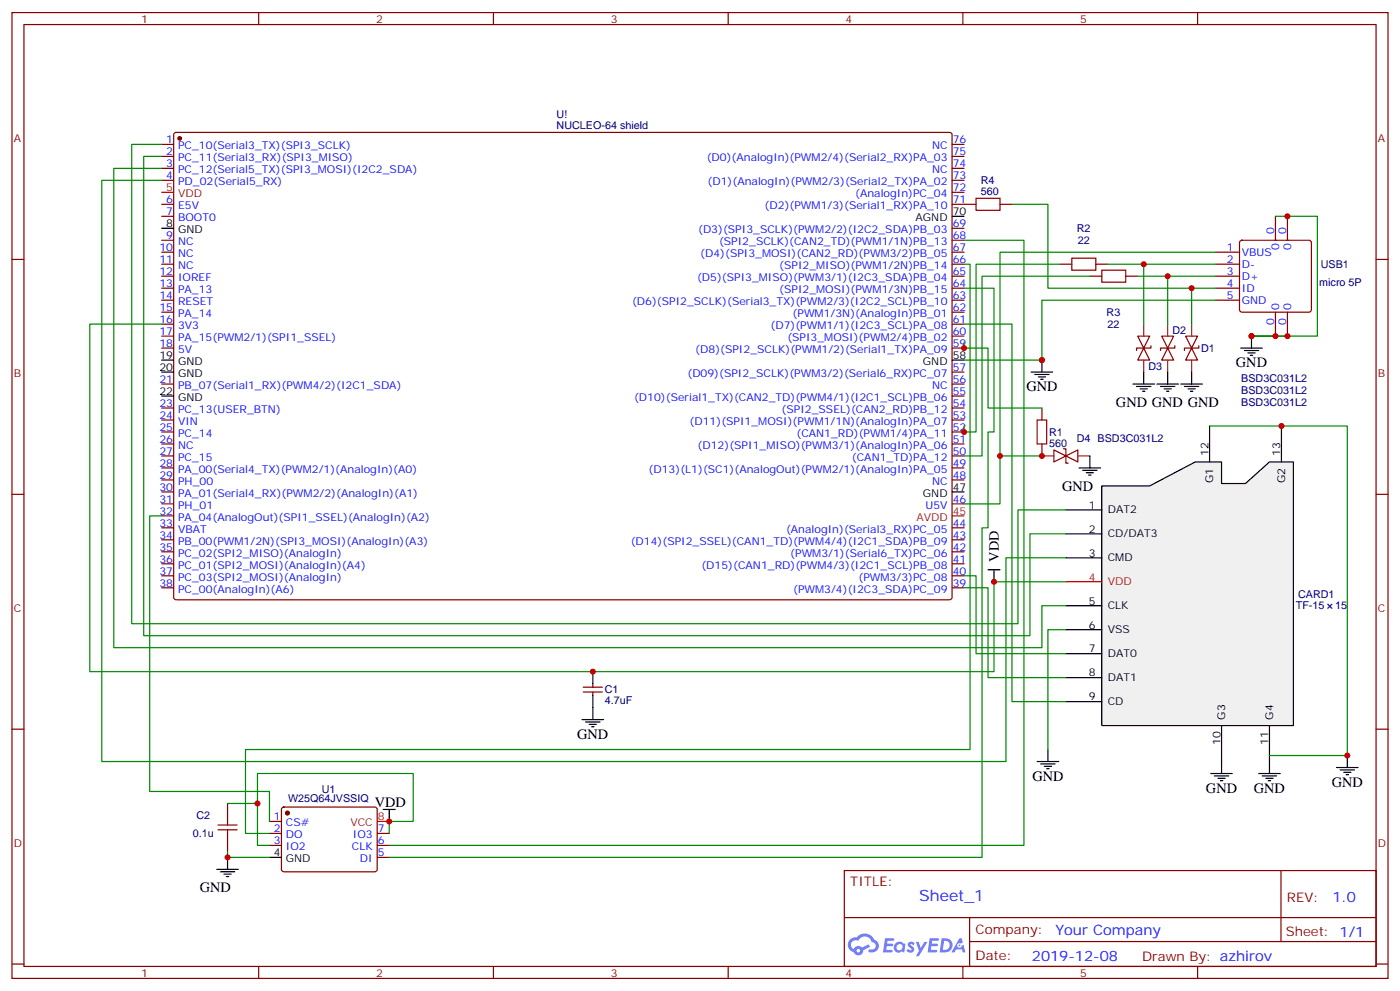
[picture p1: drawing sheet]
<svg xmlns="http://www.w3.org/2000/svg" width="412mm" height="292mm" viewBox="0 0 412 292" stroke-linecap="round" stroke-linejoin="round" font-family="sans-serif">
<g fill="none" stroke="#870000" stroke-width=".35">
<path d="M3.5 3.7h405.4v284.3h-405.4zM7.1 7.2h398.2v277.3h-398.2zM76.2 3.7v3.5M145.3 3.7v3.5M214.5 3.7v3.5M283.6 3.7v3.5M352.8 3.7v3.5M3.5 76.4h3.6M405.3 76.4h3.6M3.5 145.5h3.6M405.3 145.5h3.6M3.5 214.7h3.6"/>
<path d="M405.3 214.7h3.6M248.7 256.3h156.6v28.2h-156.6zM377.3 256.3v20.9M248.7 270.1h156.5M285.6 277.2h119.6M285.6 270.1v14.2M3.5 283.8h3.6M76.2 284.5v3.5M145.3 284.5v3.5M214.5 284.5v3.5M283.6 284.5v3.5M352.8 284.5v3.5"/>
<path d="M405.3 283.8h3.6"/>
</g>
<g fill="#5487ff">
<path d="M267.7 277.5a1.22 1.22 0 0 1 1.7 .2l-.4 .6a.47 .47 0 0 0-.3-.4 .47 .47 0 0 0-.5 .2l.1 .2a1.14 1.14 0 0 1 .8 1.8 1.14 1.14 0 0 1-1.9 0l-.2-.2 .5-.6 .7 .5a.29 .29 0 0 0 .3-.3 .29 .29 0 0 0-.2-.3 1.04 1.04 0 0 1-.6-1.7z"/>
<path d="M260.7 276.2h2.4l.3 .2-.2 .5-1.8 .1-.1 .8h1.5l.3 .4-.3 .4h-1.6l-.2 1.1h1.7l.2 .3-.2 .3-2.6 .1z"/>
<path d="M273.8 276.2h2.4l.3 .2-.1 .5-1.8 .1-.2 .8h1.6l.3 .4-.4 .4-1.6-.1-.1 1.1 1.7 .1 .2 .3-.2 .3-2.6 .1z"/>
<path d="M282.6 276.2h.7l.3 1.3-.6 .3a.69 .69 0 0 0-1 .3 .69 .69 0 0 0 .4 .9 .69 .69 0 0 0 .9-.6l.5-.2 .6 2.2h-.8l-.2-.9h-1.8l-.5 .9h-.8z"/>
<path d="M269.8 277.3h.8l.6 1.8 1.1-1.8h.9l-2.6 4.2h-.8l.9-1.5z"/>
<path d="M277.4 276.2l-.6 4.2h1.3a2.11 2.11 0 0 0 2.5-2.1 2.11 2.11 0 0 0-2.5-2.1zM278.1 277a1.39 1.39 0 0 1 1.7 1.4 1.39 1.39 0 0 1-1.8 1.2h-.3z"/>
<path d="M263.7 277.8a1.54 1.54 0 0 0-.1 2.2 1.54 1.54 0 0 0 2.2 .1l.6 .3 .3-2.3-.2-.3h-.4a1.49 1.49 0 0 0-2.4 0zM264 278.8a.94 .94 0 0 1 1.8 0 .94 .94 0 0 1-1.8 0z"/>
<path d="M250.4 276.6a2.18 2.18 0 0 0 1.1 3.7 1.44 1.44 0 0 0 1.6 .9 1.44 1.44 0 0 0 1.2-1.4l2-1.1-.5-.7-1.9 1a1.47 1.47 0 0 0-2.4 .4 1.39 1.39 0 0 1-.7-1.9 1.39 1.39 0 0 1 2-.5 2.12 2.12 0 0 1 2.2-1.3 2.12 2.12 0 0 1 1.9 1.7 1.14 1.14 0 0 1 1.1 1.4 1.14 1.14 0 0 1-1.7 .7 .43 .43 0 0 0-.5 .4 .43 .43 0 0 0 .4 .5 1.98 1.98 0 0 0 2.5-1.2 1.98 1.98 0 0 0-1.2-2.6 3.1 3.1 0 0 0-5.3-.6l-.9 .1zM252.3 279.9a.55 .55 0 0 1 1.1 0 .55 .55 0 0 1-1.1 0z"/>
<circle cx="282.6" cy="278.3" r=".26"/>
</g>
<g fill="none" stroke="#870000" stroke-width=".35">
<path d="M51.4 39.2l.5-.2h228.1l.5 .7-.1 136.4-.6 .5-228.2-.1-.4-.6v-136.2zM47.6 42.5h3.6M47.6 46h3.6M47.6 49.6h3.6M47.6 53.1h3.6M280.5 42.5h3.5M280.5 46h3.5M280.5 49.6h3.5M280.5 53.1h3.5M280.5 56.6h3.5M47.6 60.1h3.6M47.6 63.7h3.6"/>
<path d="M47.6 70.7h3.6M47.6 74.3h3.6M47.6 77.8h3.6M280.5 60.1h3.5M280.5 70.7h3.5M280.5 74.3h3.5M280.5 77.8h3.5M280.5 67.2h3.5M358.1 74.3h7M358.1 77.8h7M365.4 70.9l.4-.2h19.8l.5 .2 .2 .5v19.8l-.2 .5-.5 .2h-19.8l-.5-.2-.2-.5v-19.8zM375.7 63.7v7"/>
<path d="M379.2 63.7v7M47.6 81.3h3.6M47.6 84.8h3.6M47.6 88.4h3.6M47.6 91.9h3.6M47.6 95.4h3.6M47.6 99h3.6M280.5 81.3h3.5M280.5 84.8h3.5M280.5 88.4h3.5M280.5 91.9h3.5M280.5 95.4h3.5"/>
<path d="M280.5 99h3.5M358.1 81.3h7M358.1 84.8h7M358.1 88.4h7M375.7 91.9v7.1M379.2 91.9v7.1M47.6 102.5h3.6M47.6 113.1h3.6M280.5 102.5h3.5M280.5 113.1h3.5M280.5 116.6h3.5M280.5 109.5h3.5"/>
<path d="M47.6 120.1h3.6M47.6 123.6h3.6M47.6 127.2h3.6M47.6 130.7h3.6M47.6 134.2h3.6M47.6 137.8h3.6M280.5 120.1h3.5M280.5 123.6h3.5M280.5 127.2h3.5M280.5 130.7h3.5M280.5 134.2h3.5M280.5 137.8h3.5"/>
<path d="M47.6 141.3h3.6M47.6 144.8h3.6M47.6 148.3h3.6M47.6 151.9h3.6M47.6 155.4h3.6M47.6 158.9h3.6M280.5 141.3h3.5M280.5 148.3h3.5M280.5 155.4h3.5M280.5 158.9h3.5M47.6 162.5h3.6M47.6 166h3.6"/>
<path d="M47.6 169.5h3.6M47.6 173h3.6M280.5 162.5h3.5M280.5 166h3.5M280.5 169.5h3.5M280.5 173h3.5"/>
</g>
<circle cx="52.9" cy="40.7" r=".53" fill="#870000" stroke="#870000" stroke-width=".35"/>
<path d="M47.6 56.6h3.6M280.5 151.9h3.5" fill="none" stroke="#f00" stroke-width=".35"/>
<path d="M47.6 67.2h3.6M280.5 63.7h3.5M47.6 106h3.6M47.6 109.5h3.6M47.6 116.6h3.6M280.5 106h3.5M280.5 144.8h3.5" fill="none" stroke="#000" stroke-width=".35"/>
<path d="M324.6 143.1h14.1l13.4-7.1h7.7v6.3h7.1l7-6.3h7.1v77.6h-56.4z" fill="#f0f0f0" stroke="#000" stroke-width=".35"/>
<g fill="none" stroke="#000" stroke-width=".35">
<path d="M368.7 99v3.5M303.7 109.5h6.4M304.8 110.2h4.2M305.9 110.9h2.1M306.6 111.7h.7M306.9 106v3.5M333.7 113.1h6.4M334.8 113.8h4.2M335.8 114.5h2.2M336.5 115.2h.8M336.9 109.5v3.6M340.8 113.1h6.3"/>
<path d="M341.8 113.8h4.3M342.9 114.5h2.1M343.6 115.2h.7M344 109.5v3.6M347.8 113.1h6.4M348.9 113.8h4.2M350 114.5h2.1M350.7 115.2h.7M351 109.5v3.6M365.5 102.5h6.3M366.5 103.2h4.3M367.6 103.9h2.1"/>
<path d="M368.3 104.6h.7M317.9 137.8h6.3M318.9 138.5h4.2M320 139.2h2.1M320.7 139.9h.7M321 134.2v3.6M356.3 125.4v10.6M377.5 125.4v10.6M314 150.1h10.6M314 157.2h10.6M291 167.7h3.6M292.8 167.7v3.6"/>
<path d="M314 164.2h10.6M314 178.3h10.6M174.6 197.7v3.6M314 185.4h10.6M314 192.4h10.6M314 199.5h10.6M171.4 211.8h6.4M172.5 212.5h4.2M173.6 213.3h2.1M174.3 214h.7M174.6 204.8v7M314 206.6h10.6"/>
<path d="M359.8 213.6v14.1M373.9 213.6v14.1M112.9 238.3h3.5M114.7 238.3v3.5M305.5 224.2h6.4M306.6 224.9h4.2M307.6 225.6h2.1M308.3 226.3h.7M308.7 220.7v3.5M356.7 227.7h6.3M357.7 228.4h4.2M358.8 229.1h2.1"/>
<path d="M359.5 229.8h.7M370.8 227.7h6.3M371.8 228.4h4.3M372.9 229.1h2.1M373.6 229.8h.7M393.7 226h6.3M394.8 226.7h4.2M395.8 227.4h2.1M396.5 228.1h.7M396.9 222.4v3.6M63.9 255.9h6.3M64.9 256.6h4.2"/>
<path d="M66 257.4h2.1M66.7 258.1h.7M67 252.4v3.5M79.4 252.4h3.5"/>
</g>
<path d="M314 171.3h10.6M111.1 241.8h3.6" fill="none" stroke="#f00" stroke-width=".35"/>
<path d="M287.5 58.4h7.1v3.5h-7.1zM315.7 76h7.1v3.6h-7.1zM324.6 79.6h7v3.5h-7zM305.5 123.6h2.8v7.1h-2.8zM64.2 244.3h5.6M64.2 242.9h5.6M67 240.1v2.8M67 244.3v2.8" fill="none" stroke="#a10000" stroke-width=".35"/>
<g fill="none" stroke="#870000" stroke-width=".35">
<path d="M284 60.1h3.5M294.6 60.1h3.5M312.2 77.8h3.5M322.8 77.8h3.5M321 81.3h3.6M331.6 81.3h3.5M335.1 99h3.6l-1.8 3.5zM342.2 99h3.5l-1.7 3.5zM349.2 99h3.6l-1.8 3.5zM336.9 102.5l1.8 3.5h-3.6zM339 101.8v.7h-4.2v.7M344 102.5l1.7 3.5h-3.5z"/>
<path d="M346.1 101.8v.7h-4.3v.7M351 102.5l1.8 3.5h-3.6zM353.1 101.8v.7h-4.2v.7M306.9 120.1v3.5M306.9 130.7v3.5M310.4 132.5l3.6 1.7-3.6 1.8zM313.3 132.1h.7v4.2h.7M314 134.2l3.5-1.7v3.5zM171.8 203.7h5.6M171.8 202.3h5.6M174.6 201.3v1M174.6 203.7v1.1"/>
<path d="M67 236.5v3.6M83.1 237.8l.5-.2 27.1 .1 .4 .6v17.9l-.7 .4h-27.1l-.4-.7v-17.6zM67 247.1v3.5M79.4 241.8h3.5M79.4 245.4h3.5M79.4 248.9h3.5M111.1 245.4h3.6M111.1 248.9h3.6M111.1 252.4h3.6"/>
</g>
<circle cx="84.7" cy="239.4" r=".53" fill="#870000" stroke="#870000" stroke-width=".35"/>
<path d="M336.9 95.4v3.6M344 95.4v3.6M351 95.4v3.6M336.9 106v3.5M344 106v3.5M351 106v3.5M306.9 134.2h3.5M317.5 134.2h3.5" fill="none" stroke="#8c2424" stroke-width=".35"/>
<g fill="none" stroke="#008700" stroke-width=".35">
<path d="M47.6 42.5h-8.8v141.1h261.1v-33.5h14.1M47.6 46h-5.3v141.1h261.1v-29.9h10.6M47.6 49.6h-14.1v141.1h273.4v-12.4h7.1M47.6 53.1h-17.6v171.1h266.3v-60h17.7M284 70.7h17.6v178.2h-186.9M284 77.8h1.8v142.9h-213.5v24.7h7.1M298.1 60.1h10.6v24.7h49.4M312.2 77.8h-24.7v49.4h-3.5v-1.8M326.3 77.8h31.8M336.9 77.8v17.6M358.1 74.3h-63.5v74h-10.6M375.7 63.7h12.4v35.3h-19.4h10.5"/>
<path d="M47.6 95.4h-21.1v102.3h266.3v-26.4h21.2M284 95.4h14.1v111.2h15.9M284 84.8h8.8v42.4h-1.8v28.2h-1.7v97h-174.6M321 81.3h-31.7v52.9h-5.3M335.1 81.3h23M344 81.3v14.1M351 84.8v10.6M358.1 88.4h-51.2v17.6h-22.9M284 100.7v1.8h7v17.6h15.9M294.6 134.2h12.3M356.3 125.4h40.6v97h-23M47.6 151.9h-3.5v81.1h35.3v8.8"/>
<path d="M284 169.5h3.5v22.9h26.5M284 173h7v26.5h23M314 185.4h-5.3v35.3M67 236.5h8.8M67 250.6v1.8h12.4M114.7 245.4v-3.6h7v-14.1h-45.9v21.2h3.6"/>
</g>
<g fill="#c00">
<circle cx="336.9" cy="77.8" r=".88"/>
<circle cx="351" cy="84.8" r=".88"/>
<circle cx="306.9" cy="106" r=".88"/>
<circle cx="368.7" cy="99" r=".88"/>
<circle cx="294.6" cy="134.2" r=".88"/>
<circle cx="67" cy="252.4" r=".88"/>
<circle cx="75.8" cy="236.5" r=".88"/>
<circle cx="292.8" cy="171.3" r=".88"/>
<circle cx="396.9" cy="222.4" r=".88"/>
<circle cx="284" cy="102.5" r=".88"/>
<circle cx="284" cy="127.2" r=".88"/>
<circle cx="174.6" cy="197.7" r=".88"/>
<circle cx="377.5" cy="125.4" r=".88"/>
<circle cx="114.7" cy="241.8" r=".88"/>
<circle cx="379.2" cy="63.7" r=".88"/>
<circle cx="375.7" cy="99" r=".88"/>
<circle cx="379.2" cy="99" r=".88"/>
<circle cx="344" cy="81.3" r=".88"/>
<circle cx="306.9" cy="134.2" r=".88"/>
</g>
<text font-size="4.6" fill="#00f" x="270.8" y="265.3">Sheet_1</text>
<g font-size="4.2">
<text x="364.1" y="108.1">GND</text>
<text x="302.3" y="115.2">GND</text>
<text x="328.7" y="119.8">GND GND GND</text>
<text x="312.9" y="144.5">GND</text>
<text x="294.2" y="165.3" transform="rotate(-90 294.2 165.3)">VDD</text>
<text x="170" y="217.5">GND</text>
<text x="304.1" y="229.8">GND</text>
<text x="355.2" y="233.4">GND</text>
<text x="369.4" y="233.4">GND</text>
<text x="392.3" y="231.6">GND</text>
<text x="110.4" y="237.6">VDD</text>
<text x="58.9" y="262.6">GND</text>
</g>
<g font-size="4.2" fill="#00f">
<text x="392.5" y="265.6">1.0</text>
<text x="310.9" y="275.1">Your Company</text>
<text x="304" y="282.9">2019-12-08</text>
</g>
<g font-size="3.9" fill="#800">
<text x="250.5" y="260.9">TITLE:</text>
<text x="379.1" y="265.6">REV:</text>
<text x="287.4" y="275.1">Company:</text>
<text x="378.7" y="275.7">Sheet: 1/1</text>
<text x="287.4" y="282.8">Date:</text>
<text x="336.4" y="282.8">Drawn By: azhirov</text>
</g>
<g font-size="3.2" fill="#800">
<text x="41.6" y="6.7">1</text>
<text x="110.8" y="6.7">2</text>
<text x="179.9" y="6.7">3</text>
<text x="249.1" y="6.7">4</text>
<text x="318.2" y="6.7">5</text>
<text x="4.1" y="41.8">A</text>
<text x="405.9" y="41.8">A</text>
<text x="4.1" y="110.9">B</text>
<text x="405.9" y="110.9">B</text>
<text x="4.1" y="180.1">C</text>
<text x="405.9" y="180.1">C</text>
<text x="4.1" y="249.2">D</text>
<text x="405.9" y="249.2">D</text>
<text x="41.6" y="287.5">1</text>
<text x="110.8" y="287.5">2</text>
<text x="179.9" y="287.5">3</text>
<text x="249.1" y="287.5">4</text>
<text x="318.2" y="287.5">5</text>
</g>
<g font-size="3.2" fill="#000080">
<text x="164" y="34.8">U!</text>
<text x="164" y="37.9">NUCLEO-64 shield</text>
<text x="288.9" y="57.3">560</text>
<text x="288.9" y="54.2">R4</text>
<text x="317.2" y="68.3">R2</text>
<text x="317.5" y="71.8">22</text>
<text x="389" y="78.8">USB1</text>
<text x="388.6" y="84.1">micro 5P</text>
<text x="326" y="93">R3</text>
<text x="326.3" y="96.5">22</text>
<text x="345.4" y="98.2">D2</text>
<text x="353.8" y="103.5">D1</text>
<text x="338.3" y="108.8">D3</text>
<text x="365.6" y="112.4">BSD3C031L2</text>
<text x="365.6" y="115.9">BSD3C031L2</text>
<text x="365.6" y="119.4">BSD3C031L2</text>
<text x="309" y="131.5">560</text>
<text x="309" y="128.3">R1</text>
<text x="317.2" y="130">D4 BSD3C031L2</text>
<text x="381.7" y="179.2">TF-15</text>
<text x="382.4" y="176.1">CARD1</text>
<text x="393.3" y="179.2">15</text>
<text x="178.2" y="207.3">4.7uF</text>
<text x="178.2" y="204.1">C1</text>
<text x="94.8" y="233.4">U1</text>
<text x="84.8" y="236">W25Q64JVSSIQ</text>
<text x="57.9" y="241.1">C2</text>
<text x="56.8" y="246.4">0.1u</text>
</g>
<g font-size="3.2" fill="#00f">
<text x="49" y="42.2">1</text>
<text x="49" y="45.7">2</text>
<text x="52.5" y="43.9">PC_10(Serial3_TX)(SPI3_SCLK)</text>
<text x="52.5" y="47.4">PC_11(Serial3_RX)(SPI3_MISO)</text>
<text x="208.2" y="47.4">(D0)(AnalogIn)(PWM2/4)(Serial2_RX)PA_03</text>
<text x="274.6" y="43.9">NC</text>
<text x="280.6" y="45.7">75</text>
<text x="280.6" y="42.2">76</text>
<text x="49" y="49.2">3</text>
<text x="49" y="52.7">4</text>
<text x="52.5" y="51">PC_12(Serial5_TX)(SPI3_MOSI)(I2C2_SDA)</text>
<text x="274.6" y="51">NC</text>
<text x="280.6" y="52.7">73</text>
<text x="280.6" y="49.2">74</text>
<text x="49" y="59.8">6</text>
<text x="52.5" y="54.5">PD_02(Serial5_RX)</text>
<text x="208.4" y="54.5">(D1)(AnalogIn)(PWM2/3)(Serial2_TX)PA_02</text>
<text x="251.9" y="58">(AnalogIn)PC_04</text>
<text x="280.6" y="59.8">71</text>
<text x="280.6" y="56.3">72</text>
<text x="49" y="63.3">7</text>
<text x="52.5" y="61.6">E5V</text>
<text x="52.5" y="65.1">BOOT0</text>
<text x="225.2" y="61.6">(D2)(PWM1/3)(Serial1_RX)PA_10</text>
<text x="49" y="70.4">9</text>
<text x="205.6" y="68.6">(D3)(SPI3_SCLK)(PWM2/2)(I2C2_SDA)PB_03</text>
<text x="280.6" y="70.4">68</text>
<text x="280.6" y="66.9">69</text>
<text x="375.4" y="69" transform="rotate(-90 375.4 69)">0</text>
<text x="378.9" y="69" transform="rotate(-90 378.9 69)">0</text>
<text x="46.9" y="73.9">10</text>
<text x="46.9" y="77.4">11</text>
<text x="52.5" y="72.1">NC</text>
<text x="52.5" y="75.7">NC</text>
<text x="206.3" y="75.7">(D4)(SPI3_MOSI)(CAN2_RD)(PWM3/2)PB_05</text>
<text x="211.8" y="72.1">(SPI2_SCLK)(CAN2_TD)(PWM1/1N)PB_13</text>
<text x="280.6" y="77.4">66</text>
<text x="280.6" y="73.9">67</text>
<text x="361.3" y="73.9">1</text>
<text x="361.3" y="77.4">2</text>
<text x="365.8" y="75.3">VBUS</text>
<text x="376.8" y="73.5" transform="rotate(-90 376.8 73.5)">0</text>
<text x="380.3" y="73.5" transform="rotate(-90 380.3 73.5)">0</text>
<text x="46.9" y="81">12</text>
<text x="52.5" y="79.2">NC</text>
<text x="52.5" y="82.7">IOREF</text>
<text x="205.3" y="82.7">(D5)(SPI3_MISO)(PWM3/1)(I2C3_SDA)PB_04</text>
<text x="229.6" y="79.2">(SPI2_MISO)(PWM1/2N)PB_14</text>
<text x="280.6" y="81">65</text>
<text x="361.3" y="81">3</text>
<text x="365.8" y="78.8">D-</text>
<text x="365.8" y="82.4">D+</text>
<text x="46.9" y="84.5">13</text>
<text x="46.9" y="88">14</text>
<text x="52.5" y="86.3">PA_13</text>
<text x="52.5" y="89.8">RESET</text>
<text x="186.2" y="89.8">(D6)(SPI2_SCLK)(Serial3_TX)(PWM2/3)(I2C2_SCL)PB_10</text>
<text x="229.6" y="86.3">(SPI2_MOSI)(PWM1/3N)PB_15</text>
<text x="280.6" y="88">63</text>
<text x="280.6" y="84.5">64</text>
<text x="361.3" y="84.5">4</text>
<text x="361.3" y="88">5</text>
<text x="365.8" y="85.9">ID</text>
<text x="365.8" y="89.4">GND</text>
<text x="46.9" y="91.5">15</text>
<text x="46.9" y="95.1">16</text>
<text x="52.5" y="93.3">PA_14</text>
<text x="233.5" y="93.3">(PWM1/3N)(AnalogIn)PB_01</text>
<text x="280.6" y="95.1">61</text>
<text x="280.6" y="91.5">62</text>
<text x="375.4" y="95.7" transform="rotate(-90 375.4 95.7)">0</text>
<text x="376.8" y="91.2" transform="rotate(-90 376.8 91.2)">0</text>
<text x="378.9" y="95.7" transform="rotate(-90 378.9 95.7)">0</text>
<text x="380.3" y="91.2" transform="rotate(-90 380.3 91.2)">0</text>
<text x="46.9" y="98.6">17</text>
<text x="52.5" y="96.8">3V3</text>
<text x="52.5" y="100.4">PA_15(PWM2/1)(SPI1_SSEL)</text>
<text x="227" y="96.8">(D7)(PWM1/1)(I2C3_SCL)PA_08</text>
<text x="231.9" y="100.4">(SPI3_MOSI)(PWM2/4)PB_02</text>
<text x="280.6" y="98.6">60</text>
<text x="46.9" y="102.1">18</text>
<text x="52.5" y="103.9">5V</text>
<text x="204.8" y="103.9">(D8)(SPI2_SCLK)(PWM1/2)(Serial1_TX)PA_09</text>
<text x="280.6" y="102.1">59</text>
<text x="46.9" y="112.7">21</text>
<text x="202.5" y="110.9">(D09)(SPI2_SCLK)(PWM3/2)(Serial6_RX)PC_07</text>
<text x="280.6" y="112.7">56</text>
<text x="280.6" y="109.2">57</text>
<text x="46.9" y="119.8">23</text>
<text x="52.5" y="114.5">PB_07(Serial1_RX)(PWM4/2)(I2C1_SDA)</text>
<text x="186.8" y="118">(D10)(Serial1_TX)(CAN2_TD)(PWM4/1)(I2C1_SCL)PB_06</text>
<text x="274.6" y="114.5">NC</text>
<text x="280.6" y="119.8">54</text>
<text x="280.6" y="116.2">55</text>
<text x="46.9" y="123.3">24</text>
<text x="52.5" y="121.5">PC_13(USER_BTN)</text>
<text x="52.5" y="125.1">VIN</text>
<text x="203.1" y="125.1">(D11)(SPI1_MOSI)(PWM1/1N)(AnalogIn)PA_07</text>
<text x="230.2" y="121.5">(SPI2_SSEL)(CAN2_RD)PB_12</text>
<text x="280.6" y="123.3">53</text>
<text x="46.9" y="126.8">25</text>
<text x="46.9" y="130.4">26</text>
<text x="52.5" y="128.6">PC_14</text>
<text x="234.6" y="128.6">(CAN1_RD)(PWM1/4)PA_11</text>
<text x="280.6" y="130.4">51</text>
<text x="280.6" y="126.8">52</text>
<text x="46.9" y="133.9">27</text>
<text x="46.9" y="137.4">28</text>
<text x="52.5" y="132.1">NC</text>
<text x="52.5" y="135.6">PC_15</text>
<text x="205.5" y="132.1">(D12)(SPI1_MISO)(PWM3/1)(AnalogIn)PA_06</text>
<text x="250.9" y="135.6">(CAN1_TD)PA_12</text>
<text x="280.6" y="137.4">49</text>
<text x="280.6" y="133.9">50</text>
<text x="46.9" y="140.9">29</text>
<text x="52.5" y="139.2">PA_00(Serial4_TX)(PWM2/1)(AnalogIn)(A0)</text>
<text x="52.5" y="142.7">PH_00</text>
<text x="191.1" y="139.2">(D13)(L1)(SC1)(AnalogOut)(PWM2/1)(AnalogIn)PA_05</text>
<text x="274.6" y="142.7">NC</text>
<text x="280.6" y="140.9">48</text>
<text x="46.9" y="144.5">30</text>
<text x="46.9" y="148">31</text>
<text x="52.5" y="146.2">PA_01(Serial4_RX)(PWM2/2)(AnalogIn)(A1)</text>
<text x="52.5" y="149.8">PH_01</text>
<text x="272.6" y="149.8">U5V</text>
<text x="280.6" y="148">46</text>
<text x="46.9" y="151.5">32</text>
<text x="46.9" y="155">33</text>
<text x="52.5" y="153.3">PA_04(AnalogOut)(SPI1_SSEL)(AnalogIn)(A2)</text>
<text x="280.6" y="155">44</text>
<text x="46.9" y="158.6">34</text>
<text x="52.5" y="156.8">VBAT</text>
<text x="52.5" y="160.3">PB_00(PWM1/2N)(SPI3_MOSI)(AnalogIn)(A3)</text>
<text x="185.8" y="160.3">(D14)(SPI2_SSEL)(CAN1_TD)(PWM4/4)(I2C1_SDA)PB_09</text>
<text x="231.5" y="156.8">(AnalogIn)(Serial3_RX)PC_05</text>
<text x="280.6" y="158.6">43</text>
<text x="46.9" y="162.1">35</text>
<text x="46.9" y="165.6">36</text>
<text x="52.5" y="163.9">PC_02(SPI2_MISO)(AnalogIn)</text>
<text x="52.5" y="167.4">PC_01(SPI2_MOSI)(AnalogIn)(A4)</text>
<text x="206.6" y="167.4">(D15)(CAN1_RD)(PWM4/3)(I2C1_SCL)PB_08</text>
<text x="232.8" y="163.9">(PWM3/1)(Serial6_TX)PC_06</text>
<text x="280.6" y="165.6">41</text>
<text x="280.6" y="162.1">42</text>
<text x="46.9" y="169.2">37</text>
<text x="46.9" y="172.7">38</text>
<text x="52.5" y="170.9">PC_03(SPI2_MOSI)(AnalogIn)</text>
<text x="252.9" y="170.9">(PWM3/3)PC_08</text>
<text x="280.6" y="172.7">39</text>
<text x="280.6" y="169.2">40</text>
<text x="52.5" y="174.4">PC_00(AnalogIn)(A6)</text>
<text x="233.6" y="174.4">(PWM3/4)(I2C3_SDA)PC_09</text>
<text x="80.7" y="241.5">1</text>
<text x="80.7" y="245">2</text>
<text x="84.2" y="243.2">CS#</text>
<text x="111.3" y="245">7</text>
<text x="80.7" y="248.5">3</text>
<text x="84.2" y="246.8">DO</text>
<text x="84.2" y="250.3">IO2</text>
<text x="103.6" y="250.3">CLK</text>
<text x="104" y="246.8">IO3</text>
<text x="111.3" y="248.5">6</text>
<text x="106" y="253.8">DI</text>
<text x="111.3" y="252.1">5</text>
</g>
<g font-size="3.2" fill="#f00">
<text x="49" y="56.3">5</text>
<text x="52.5" y="58">VDD</text>
<text x="269.9" y="153.3">AVDD</text>
<text x="280.6" y="151.5">45</text>
<text x="320.8" y="170.9">4</text>
<text x="326.3" y="172.3">VDD</text>
<text x="103.2" y="243.2">VCC</text>
<text x="111.3" y="241.5">8</text>
</g>
<g font-size="3.2">
<text x="269.7" y="65.1">AGND</text>
<text x="280.6" y="63.3">70</text>
<text x="49" y="66.9">8</text>
<text x="52.5" y="68.6">GND</text>
<text x="46.9" y="105.7">19</text>
<text x="52.5" y="107.4">GND</text>
<text x="271.9" y="107.4">GND</text>
<text x="280.6" y="105.7">58</text>
<text x="46.9" y="109.2">20</text>
<text x="52.5" y="110.9">GND</text>
<text x="46.9" y="116.2">22</text>
<text x="52.5" y="118">GND</text>
<text x="356" y="134.2" transform="rotate(-90 356 134.2)">12</text>
<text x="377.1" y="134.2" transform="rotate(-90 377.1 134.2)">13</text>
<text x="357.4" y="142.2" transform="rotate(-90 357.4 142.2)">G1</text>
<text x="378.5" y="142.2" transform="rotate(-90 378.5 142.2)">G2</text>
<text x="271.9" y="146.2">GND</text>
<text x="280.6" y="144.5">47</text>
<text x="320.8" y="149.8">1</text>
<text x="326.3" y="151.2">DAT2</text>
<text x="320.8" y="156.8">2</text>
<text x="326.3" y="158.2">CD/DAT3</text>
<text x="320.8" y="163.9">3</text>
<text x="326.3" y="165.3">CMD</text>
<text x="320.8" y="178">5</text>
<text x="326.3" y="179.4">CLK</text>
<text x="320.8" y="185">6</text>
<text x="326.3" y="186.4">VSS</text>
<text x="320.8" y="192.1">7</text>
<text x="326.3" y="193.5">DAT0</text>
<text x="320.8" y="199.1">8</text>
<text x="326.3" y="200.6">DAT1</text>
<text x="320.8" y="206.2">9</text>
<text x="326.3" y="207.6">CD</text>
<text x="360.9" y="211.8" transform="rotate(-90 360.9 211.8)">G3</text>
<text x="375" y="211.8" transform="rotate(-90 375 211.8)">G4</text>
<text x="359.5" y="219.4" transform="rotate(-90 359.5 219.4)">10</text>
<text x="373.6" y="219.4" transform="rotate(-90 373.6 219.4)">11</text>
<text x="80.7" y="252.1">4</text>
<text x="84.2" y="253.8">GND</text>
</g>
</svg>
